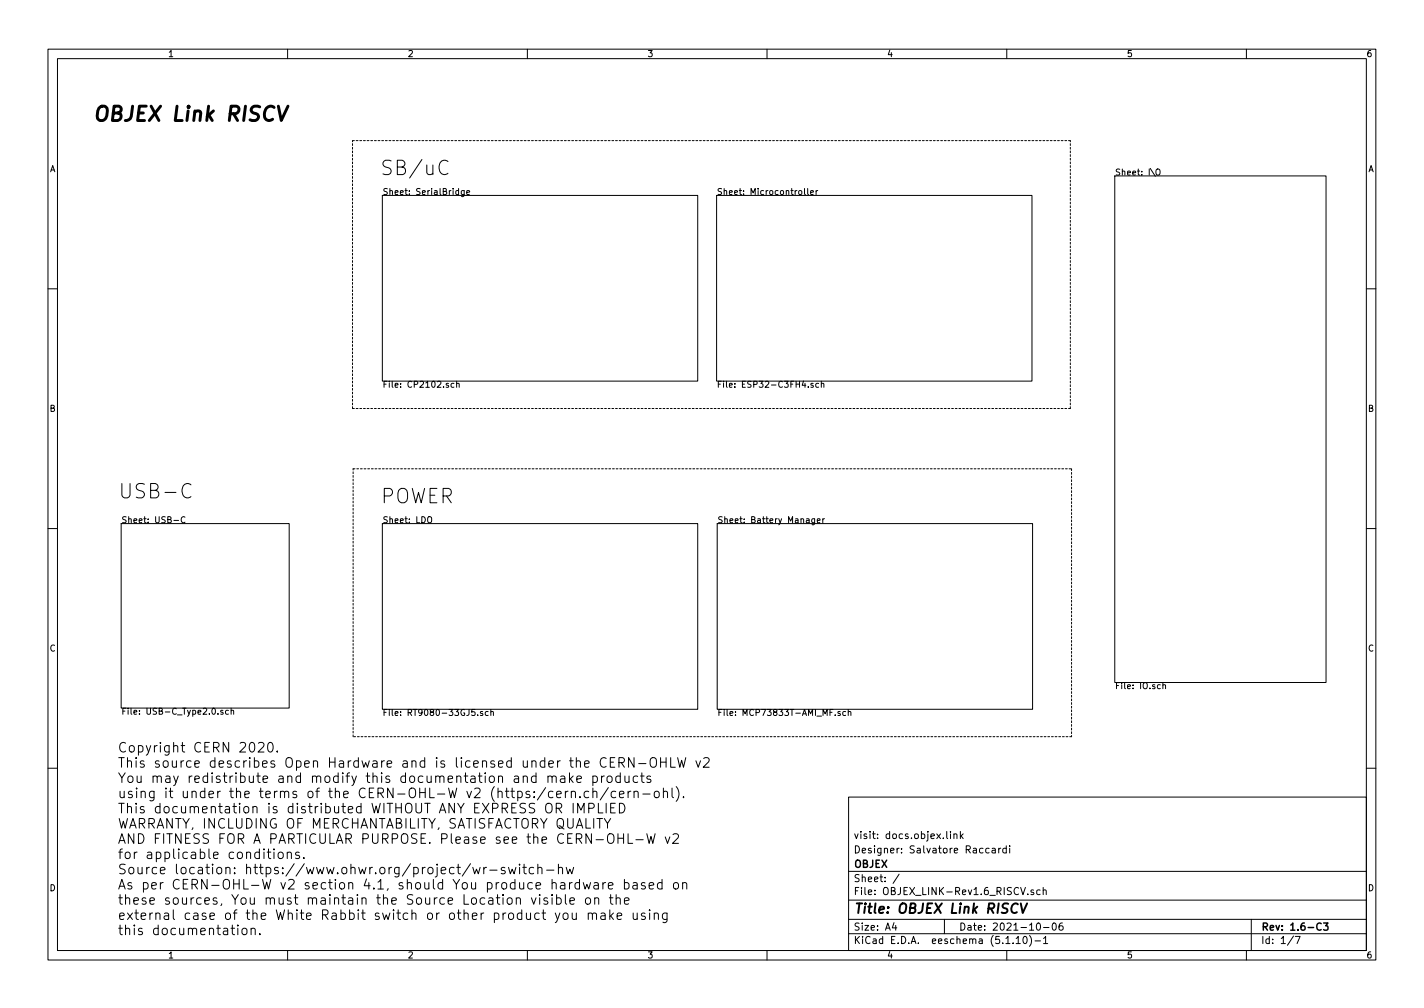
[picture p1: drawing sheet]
<svg xmlns="http://www.w3.org/2000/svg" width="297mm" height="210mm" viewBox="0 0 297 210" stroke-linecap="round" stroke-linejoin="round" font-family="sans-serif">
<g fill="none" stroke="#000" stroke-width=".21">
<path d="M10 10.3h277v189.9h-277zM12 12.2h273v186.1h-273zM60 10.3v1.9M110 10.3v1.9M160 10.3v1.9M210 10.3v1.9M260 10.3v1.9M93.4 33.7a1.21 1.21 0 0 0-1.4 0 1.21 1.21 0 0 0-.4 1.4 1.13 1.13 0 0 0 .6 1.2 1.13 1.13 0 0 0 1.2-.2M95.7 39.8l-.4-.1-.2 .3 .1 .5h.5M95.7 39.3v1.3M96.8 39.7v1.1l-.2 .2-.3-.1M96.8 39.8l-.4-.1-.2 .3 .1 .5h.5"/>
<path d="M167.8 39.3v1.1l.2 .2M168.5 39.3v1.1l.2 .2M170.2 39.7v.9M170.6 39.7l-.4 .3M232.5 36.7h44.1v105.7h-44.1zM241.2 35.4l.2-.2a.47 .47 0 0 1 .6 .5l-.1 .6-.5 .2-.3-.4zM79.8 40.8h65.7v38.7h-65.7zM97.4 40.2l.6-.1-.1-.3-.4-.1-.1 .2v.6h.5M149.5 40.8h65.8v38.7h-65.8zM169.1 40.2l.6-.1-.1-.3-.3-.1-.2 .2v.6h.5M10 60.2h2M95.2 79.5v1.3"/>
<path d="M171.3 79.5v1.3M285 60.2h2M94.7 80h-.4l-.2 .2 .1 .5h.5M95.2 80.1l.5-.1 .1 .8M169.6 80h-.3l-.2 .1 .1 .2 .4 .1v.3h-.5M170.8 80h-.4l-.2 .2 .1 .5h.5M171.3 80.1l.5-.1 .1 .8M10 110.3h2M25.3 109.2h35v38.5h-35zM36.3 108.6h1M38.6 107.9a.56 .56 0 0 0-.8 .5 .56 .56 0 0 0 .8 .5M39.8 101.1a1.12 1.12 0 0 0-1.2-.1 1.12 1.12 0 0 0-.6 1.1 1.27 1.27 0 0 0 .3 1.4 1.27 1.27 0 0 0 1.4 .2l.1-.1"/>
<path d="M79.8 109.2h65.7v38.7h-65.7zM89.3 107.9l.2-.1a.45 .45 0 0 1 .5 .4v.7l-.5 .1-.2-.1zM149.6 109.2h65.8v38.7h-65.8zM169.9 108.2v1.1l-.2 .2-.3-.1M169.9 108.2h-.3l-.3 .2 .1 .6h.5M170.5 108.6l.6-.1-.1-.3h-.3l-.2 .2v.6h.5M171.6 108.2v.8M172 108.2l-.4 .2M285 110.3h2M46.5 148.2h-.3l-.2 .1 .1 .2 .4 .1v.3h-.5M47.7 148.2h-.4l-.3 .2 .2 .5h.5M48.2 148.3l.5-.1v.8"/>
<path d="M48.2 147.7v1.3M53.9 155l.3-.1h.5l.3 .1 .1 .4-.1 .3-1.2 1.2h1.3M56 155l.3-.1a1.07 1.07 0 0 1 .5 1.8 .48 .48 0 0 1-.5 .2 .48 .48 0 0 1-.4-.4l-.1-.9zM57.8 156.7v.2M99.6 149.1v.1M100.7 148.5l-.3-.1-.2 .2 .1 .2 .4 .1v.3h-.5M101.8 148.5l-.3-.1-.3 .2 .1 .6h.5M102.4 148.5h.5v.7M102.4 148v1.2M127.3 159h.7M128.2 158h-.9v2h.9M129.1 159.1h.8a.54 .54 0 0 0 .4-.5 .54 .54 0 0 0-.4-.6h-.8v2"/>
<path d="M129.6 159.1l.7 .9M132.3 158v2l-1.2-2v2M133.2 159.3h1.5M135.7 158.3a.66 .66 0 0 1 .8-.3 .66 .66 0 0 1 .4 .7v.7a.66 .66 0 0 1-.3 .6 .66 .66 0 0 1-.7-.1 1.58 1.58 0 0 1-.2-1.6zM137.8 159h1.1M137.8 158v2M138.9 158v2M139.9 158v2h1M141.4 158l.4 2 .4-1.4 .4 1.4 .5-2M145.2 158.7l.4 1.3 .5-1.3M146.8 158.2l.3-.2h.4l.3 .2 .1 .4-.1 .3-1.1 1.1h1.2M175.3 148.5l-.3-.1-.2 .2v.2l.5 .1v.3h-.5"/>
<path d="M176.4 148.5l-.4-.1-.2 .2 .1 .6h.5M176.9 148.5h.5l.1 .7M176.9 148v1.2M242 142.9l-.3-.1-.3 .2 .2 .6h.4M242.6 142.9h.5v.8M242.6 142.4v1.3M10 160.2h2M55.7 177.7h.8M56 177.1v1.7l.1 .2 .4 .1M57.1 177.1v.2M57.1 177.7v1.4M58.2 177.8a.55 .55 0 0 1 .9 .3l-.1 .8a.55 .55 0 0 1-.6 .2 .55 .55 0 0 1-.4-.4v-.6z"/>
<path d="M59.9 177.9a.5 .5 0 0 1 .9 .1v1.1M59.9 177.7v1.4M62.4 177.8l-.5-.1-.3 .3 .1 .3 .7 .2v.5h-.8M63.4 178.9v.2M114.3 162.1a.49 .49 0 0 1 .9 0v1.1M114.3 161.9v1.3M115.2 162.1l.1-.1a.48 .48 0 0 1 .7 .1v1.1M116.1 165.7l1-.2-.1-.4-.6-.1-.3 .3 .1 1h.8M117 162h.7l.1 1.2M117.8 162.4l-.6 .1a.39 .39 0 0 0-.3 .3 .39 .39 0 0 0 .3 .4l.6-.1M117.9 165v1.4M118.5 165l-.4 .1-.2 .3"/>
<path d="M118.8 161.2v2M119 162.5l.6 .7M119.2 165.2a.49 .49 0 0 1 .8 .1v1.1M119.2 165v1.4M119.6 161.9l-.8 .7M119.6 167.6v2M120.3 162.5l1-.1-.1-.4-.6-.1-.3 .2 .1 1h.8M120.5 169.6v-2l.7 1.4 .6-1.4v2M121 166.2v.2M122.8 165.1l-.6-.1-.4 .4v.6l.2 .3h.8M122.8 168.6h.8a.54 .54 0 0 0 .4-.5 .54 .54 0 0 0-.4-.5h-.8v2M123.7 162l.5-.1 .4 .3v.6l-.2 .3h-.7"/>
<path d="M123.7 165.2a.47 .47 0 0 1 .8 .1v1.1M123.7 161.9v2M123.7 164.4v2M124.8 167.6v2h1M125.5 161.9v1.3M126.1 161.9l-.4 .1-.2 .2M126.1 170.7l.6 1.1 .7-1.1M126.4 167.6v2M126.7 162.1a.55 .55 0 0 1 .6-.2 .55 .55 0 0 1 .4 .3l-.1 .8a.55 .55 0 0 1-.6 .2 .55 .55 0 0 1-.4-.4zM126.7 171.8v.9M126.9 164.3l-1.7 2.6M127.4 168.5h.7"/>
<path d="M128.3 167.6h-.9v2h.9M128.4 165.1l-.5-.1-.4 .4v.6l.2 .3h.7M128.9 173.9v2M128.9 174.8h1.2M129.2 165.7l.9-.2v-.4l-.6-.1-.3 .3 .1 1h.8M129.2 167.6a1.01 1.01 0 0 1 1.2 1 1.01 1.01 0 0 1-1.2 1zM129.4 162l-.6-.1-.4 .3v.6l.2 .3h.8M129.4 161.2v2M130.1 173.9v2M130.4 161.9l.1 1.2a.53 .53 0 0 0 .7-.1M131 173.9v2h1M131 165v1.4"/>
<path d="M131.2 161.9v1.3M131.6 165l-.4 .1-.2 .3M132.3 165.2a.52 .52 0 0 1 .7-.1l.1 1.3M132.3 165v1.4M132.6 175.2h1.6M133 162l-.5-.1-.4 .3v.6l.2 .3h.7M133.6 161.9h.8M133.9 161.2v1.7l.1 .2 .4 .1M134.1 165.6h1.5M134.9 173.9l.5 2 .4-1.4 .4 1.4 .5-2M135.7 162a.5 .5 0 0 0-.8 .1l.1 .4h.5l.3 .3-.3 .4-.6-.1M136.6 165.2a.55 .55 0 0 1 .5-.2 .55 .55 0 0 1 .4 .4v.6a.54 .54 0 0 1-.5 .4 .54 .54 0 0 1-.5-.4z"/>
<path d="M138.4 165.2a.49 .49 0 0 1 .8 .1v1.1M138.4 164.4v2M138.8 174.6l.4 1.3 .5-1.3M140.2 164.4v1.7l.3 .3M140.4 174.1l.3-.2h.4l.3 .2 .1 .4-.1 .3-1.1 1.1h1.2M141 164.1a2.29 2.29 0 0 1 0 3.1M142.6 166.2v.2M177 166.3h108v32h-108zM197.5 173.4v1.3l.2 .2M198.3 173.4v.2M198.3 173.9v1M199 174.1l.2-.2 .3 .1 .1 .9"/>
<path d="M199 173.9v1M200.3 173.4v1.5M200.5 174.4l.4 .5M200.9 173.9l-.6 .6M206.3 177l-.4-.1-.3 .3 .1 .6 .2 .1 .4-.1M207 177h.5l.1 .9M207.6 177.3l-.5 .1-.2 .2 .2 .3 .5-.1M208.3 176.9v1M208.8 176.9l-.5 .3M209.9 177l-.4-.1-.3 .3v.6l.3 .1 .4-.1M209.9 176.4v1.5M210.6 176.4v.2"/>
<path d="M210.6 176.9v1M285 160.2h2M49.6 193.6v1.4M50.6 193.8a.53 .53 0 0 1 .5-.2 .53 .53 0 0 1 .4 .4v.6a.54 .54 0 0 1-.5 .4 .54 .54 0 0 1-.5-.4zM52.4 193.8a.5 .5 0 0 1 .8 .1v1.1M52.4 193.6v1.4M54.2 194.8v.2M60 198.3v1.9M98.6 180.9l.4 1.4 .4-1 .4 1 .4-1.4M100.9 180.9v1.4M101.5 180.9l-.4 .1-.2 .3M102.2 181.5h1.5"/>
<path d="M105.3 181a.48 .48 0 0 0-.8 .2l.1 .3 .5 .1 .3 .3-.3 .4-.6-.1M106.1 180.9l.4 1.4 .3-1 .4 1 .4-1.4M108.4 180.3v.1M108.4 180.9v1.4M109 180.9h.8M109.3 180.3v1.7l.1 .2 .4 .1M110 198.3v1.9M110.8 187.3l.5 1.3 .5-1.3M111.3 181l-.5-.1-.4 .4v.6l.2 .3h.7M112.2 181.1a.52 .52 0 0 1 .8-.1l.1 1.3M112.2 180.3v2M112.6 187.3v1.3"/>
<path d="M114 181.5h1.5M114.2 187.4l-.5-.1-.3 .2 .1 .4 .7 .1v.5h-.8M115.2 187.3v1.3M115.8 190.4l.5 1.4M116.1 187.4l.6-.1 .4 .3v.6l-.2 .3h-.8M116.1 186.6v2M116.5 181.1a.5 .5 0 0 1 .8 .1v1.1M116.5 180.3v2M116.8 190.4l-.7 1.9-.3 .2M117.6 190.6a.53 .53 0 0 1 .5-.2 .53 .53 0 0 1 .4 .4v.6a.54 .54 0 0 1-.5 .4 .54 .54 0 0 1-.6-.4zM117.9 186.6v1.7l.3 .3M118.1 180.9l.4 1.4 .4-1 .4 1 .4-1.4"/>
<path d="M118.9 187.9l.9-.1-.1-.4-.5-.1-.3 .2 .1 1h.7M119.4 190.4l.1 1.3a.52 .52 0 0 0 .7-.1M120.2 190.4v1.4M121.7 184.1l.3 1.3 .4-.9 .4 .9 .4-1.3M122.2 187.5a.55 .55 0 0 1 .6-.2 .55 .55 0 0 1 .4 .3l-.1 .8a.55 .55 0 0 1-.5 .2 .55 .55 0 0 1-.5-.4zM122.7 190.6a.52 .52 0 0 1 .8-.1l.1 1.3M122.7 190.4v1.4M123.6 190.7l.1-.2a.48 .48 0 0 1 .7 .2v1.1M124 184.2h.7l.1 1.2M124.1 187.5a.47 .47 0 0 1 .8 0v1.1M124.1 187.3v1.3M124.8 184.6l-.7 .1a.39 .39 0 0 0-.3 .4 .39 .39 0 0 0 .3 .3l.7-.1"/>
<path d="M125.4 190.5h.7l.1 1.3M125.8 184.1v1.3M126.2 190.9l-.6 .1a.39 .39 0 0 0-.3 .4 .39 .39 0 0 0 .3 .4l.6-.1M126.3 184.1l-.3 .1-.2 .3M126.9 184.8l1-.2-.1-.4-.6-.1-.3 .3 .1 .9h.8M127.1 187.3h.8M127.2 189.8v2M127.4 186.6v1.7l.1 .2 .4 .1M127.4 191l.6 .8M128 190.4l-.8 .8M128.5 187.5a.5 .5 0 0 1 .9 0v1.1M128.5 186.6v2"/>
<path d="M128.7 191.1l1-.2-.1-.4-.6-.1-.3 .3 .1 1h.8M130.3 184.2l.5-.1 .4 .4v.6l-.2 .2h-.7M130.3 187.9l.9-.1-.1-.4-.6-.1-.2 .2 .1 1h.7M130.3 183.4v2M132.1 184.2h.7l.1 1.2M132.1 190.4l.1 1.3a.52 .52 0 0 0 .7-.1M132.9 184.6l-.6 .1a.39 .39 0 0 0-.3 .4 .39 .39 0 0 0 .3 .3l.6-.1M132.9 190.4v1.4M134.5 184.2a.48 .48 0 0 0-.7 .2l.1 .3 .5 .1 .2 .3-.2 .3-.6-.1M134.5 190.5a.48 .48 0 0 0-.7 .2l.1 .3 .5 .1 .2 .3-.2 .4-.6-.1M135.4 184.8l1-.2-.1-.4-.6-.1-.3 .3 .1 .9h.8M135.5 189.8v.2"/>
<path d="M135.5 190.4v1.4M136.5 190.6a.49 .49 0 0 1 .8 .1v1.1M136.5 190.4v1.4M138.1 184.2l-.6-.1-.4 .4v.6l.2 .2h.8M138.1 183.4v2M139.1 190.4v1.7l-.3 .4-.5-.2M139.1 190.5l-.5-.1-.4 .4v.6l.2 .3h.7M140.6 184.3a.55 .55 0 0 1 .5-.2 .55 .55 0 0 1 .4 .4v.6a.54 .54 0 0 1-.5 .4 .54 .54 0 0 1-.5-.4zM142.4 184.3a.49 .49 0 0 1 .9 .1v1M142.4 184.1v1.3M160 198.3v1.9M177 194.8h108"/>
<path d="M177 191.8h108M177 187.8h108M177 181.8h108M186.5 192.5l-.4 1h1M186.8 193v1M187.6 182.3l-1.3 2M197 191.8v3M210 198.3v1.9M211.3 196.7v.1M212 195.8l.4-.5v1.5M212 196.8h.8M213.5 195.5l.2-.2a.8 .8 0 0 1 .6 .8 .8 .8 0 0 1-.6 .7l-.3-.5z"/>
<path d="M214.4 186.5v.1M214.8 195.1a1.79 1.79 0 0 1 0 2.3M215.6 185.7l-.4-.1-.2 .2 .1 .2 .5 .2v.3h-.6M215.9 196.3h1.1M216.3 192.7l.3-.2a.81 .81 0 0 1 .5 .8 .81 .81 0 0 1-.5 .7l-.3-.1-.1-.4zM217 185.7l-.5-.1-.2 .3v.6l.2 .1 .5-.1M217.6 185.7l.2-.1 .4 .1v.9M217.6 185.1v1.5M217.7 195.8l.4-.5v1.5M217.7 193.5h1.1M217.7 196.8h.8M219.6 192.7l.4-.2a.86 .86 0 0 1-.2 1.5l-.2-.1-.1-.4z"/>
<path d="M221.6 192.5l-.4 .1a1.11 1.11 0 0 0-.1 1.3l.4 .1 .2-.1 .1-.5-.3-.3-.4 .1-.2 .2M260 198.3v1.9M261 191.8v6.5M269.8 195.2l-1.2 2M270.2 195.3h1l-.6 1.5"/>
</g>
<path d="M275.6 192.7a.59 .59 0 0 0-.8 0 .59 .59 0 0 0-.1 .7 .56 .56 0 0 0 .3 .6 .56 .56 0 0 0 .6-.1M276.1 192.5h.9l-.5 .6 .5 .1v.7l-.3 .1-.6-.1" fill="none" stroke="#000" stroke-width=".3"/>
<path d="M212.3 188.6a.89 .89 0 0 0-1 0 .89 .89 0 0 0-.4 1 .71 .71 0 0 0 .4 .8 .71 .71 0 0 0 .8-.1M212.9 188.4l.4 2 .9-2" fill="none" stroke="#000" stroke-width=".41"/>
<path d="M73.5 29.3h149.9M73.5 85.2v-55.9M73.5 85.2h149.8M73.7 97.8h149.8M223.3 85.2v-55.9M223.5 97.8v55.9M73.7 153.7v-55.9M223.5 153.7h-149.8" fill="none" stroke="#000" stroke-width=".21" stroke-dasharray=".4 .4"/>
<path d="M58.1 22.1l.6 3 1.4-3" fill="none" stroke="#000" stroke-width=".61"/>
<g font-size="4.2">
<text x="19.2" y="25.3">OBJEX Link RISCV</text>
<text x="79.2" y="36.6">SB/uC</text>
<text x="24.6" y="104">USB-C</text>
<text x="79.4" y="105">POWER</text>
</g>
<g font-size="2.8">
<text x="24.5" y="157">Copyright CERN 2020.</text>
<text x="24.5" y="160.1">This source describes Open Hardware and is licensed under the CERN-OHLW v2</text>
<text x="24.5" y="163.3">You may redistribute and modify this documentation and make products</text>
<text x="24.5" y="166.5">using it under the terms of the CERN-OHL-W v2 (https:/cern.ch/cern-ohl).</text>
<text x="24.5" y="169.7">This documentation is distributed WITHOUT ANY EXPRESS OR IMPLIED</text>
<text x="24.5" y="172.8">WARRANTY, INCLUDING OF MERCHANTABILITY, SATISFACTORY QUALITY</text>
<text x="24.5" y="176">AND FITNESS FOR A PARTICULAR PURPOSE. Please see the CERN-OHL-W v2</text>
<text x="24.5" y="179.2">for applicable conditions.</text>
<text x="24.5" y="182.4">Source location: https://www.ohwr.org/project/wr-switch-hw</text>
<text x="24.5" y="185.5">As per CERN-OHL-W v2 section 4.1, should You produce hardware based on</text>
<text x="24.5" y="188.7">these sources, You must maintain the Source Location visible on the</text>
<text x="24.5" y="191.9">external case of the White Rabbit switch or other product you make using</text>
<text x="178" y="190.5">Title: OBJEX Link RISCV</text>
<text x="24.5" y="195.1">this documentation.</text>
</g>
<g font-size="2.1">
<text x="178" y="178">Designer: Salvatore Raccardi</text>
<text x="178" y="175">visit: docs.objex.link</text>
<text x="178" y="184">Sheet: /</text>
<text x="178" y="181">OBJEX</text>
<text x="178" y="186.7">File: OBJEX_LINK-Rev1.6_RISCV.sch</text>
<text x="178" y="196.9">KiCad E.D.A. eeschema (5.1.10)-1</text>
<text x="178" y="194.1">Size: A4</text>
<text x="200" y="194.1">Date: 2021-10-06</text>
<text x="263" y="194.1">Rev: 1.6-C3</text>
<text x="263" y="196.9">Id: 1/7</text>
</g>
<g font-size="1.8">
<text x="35" y="11.9">1</text>
<text x="85" y="11.9">2</text>
<text x="135" y="11.9">3</text>
<text x="185" y="11.9">4</text>
<text x="235" y="11.9">5</text>
<text x="285" y="11.9">6</text>
<text x="10.4" y="35.9">A</text>
<text x="285.4" y="35.9">A</text>
<text x="79.8" y="40.7">Sheet: SerialBridge</text>
<text x="149.5" y="40.7">Sheet: Microcontroller</text>
<text x="232.5" y="36.6">Sheet: I\O</text>
<text x="79.8" y="80.9">File: CP2102.sch</text>
<text x="149.5" y="80.9">File: ESP32-C3FH4.sch</text>
<text x="10.4" y="85.9">B</text>
<text x="285.4" y="85.9">B</text>
<text x="25.3" y="109.1">Sheet: USB-C</text>
<text x="79.8" y="109.1">Sheet: LDO</text>
<text x="149.6" y="109.1">Sheet: Battery Manager</text>
<text x="10.4" y="135.9">C</text>
<text x="285.4" y="135.9">C</text>
<text x="232.5" y="143.7">File: IO.sch</text>
<text x="25.3" y="149.1">File: USB-C_Type2.0.sch</text>
<text x="79.8" y="149.3">File: RT9080-33GJ5.sch</text>
<text x="149.6" y="149.3">File: MCP73833T-AMI_MF.sch</text>
<text x="10.4" y="185.9">D</text>
<text x="285.4" y="185.9">D</text>
<text x="35" y="199.9">1</text>
<text x="85" y="199.9">2</text>
<text x="135" y="199.9">3</text>
<text x="185" y="199.9">4</text>
<text x="235" y="199.9">5</text>
<text x="285" y="199.9">6</text>
</g>
</svg>
